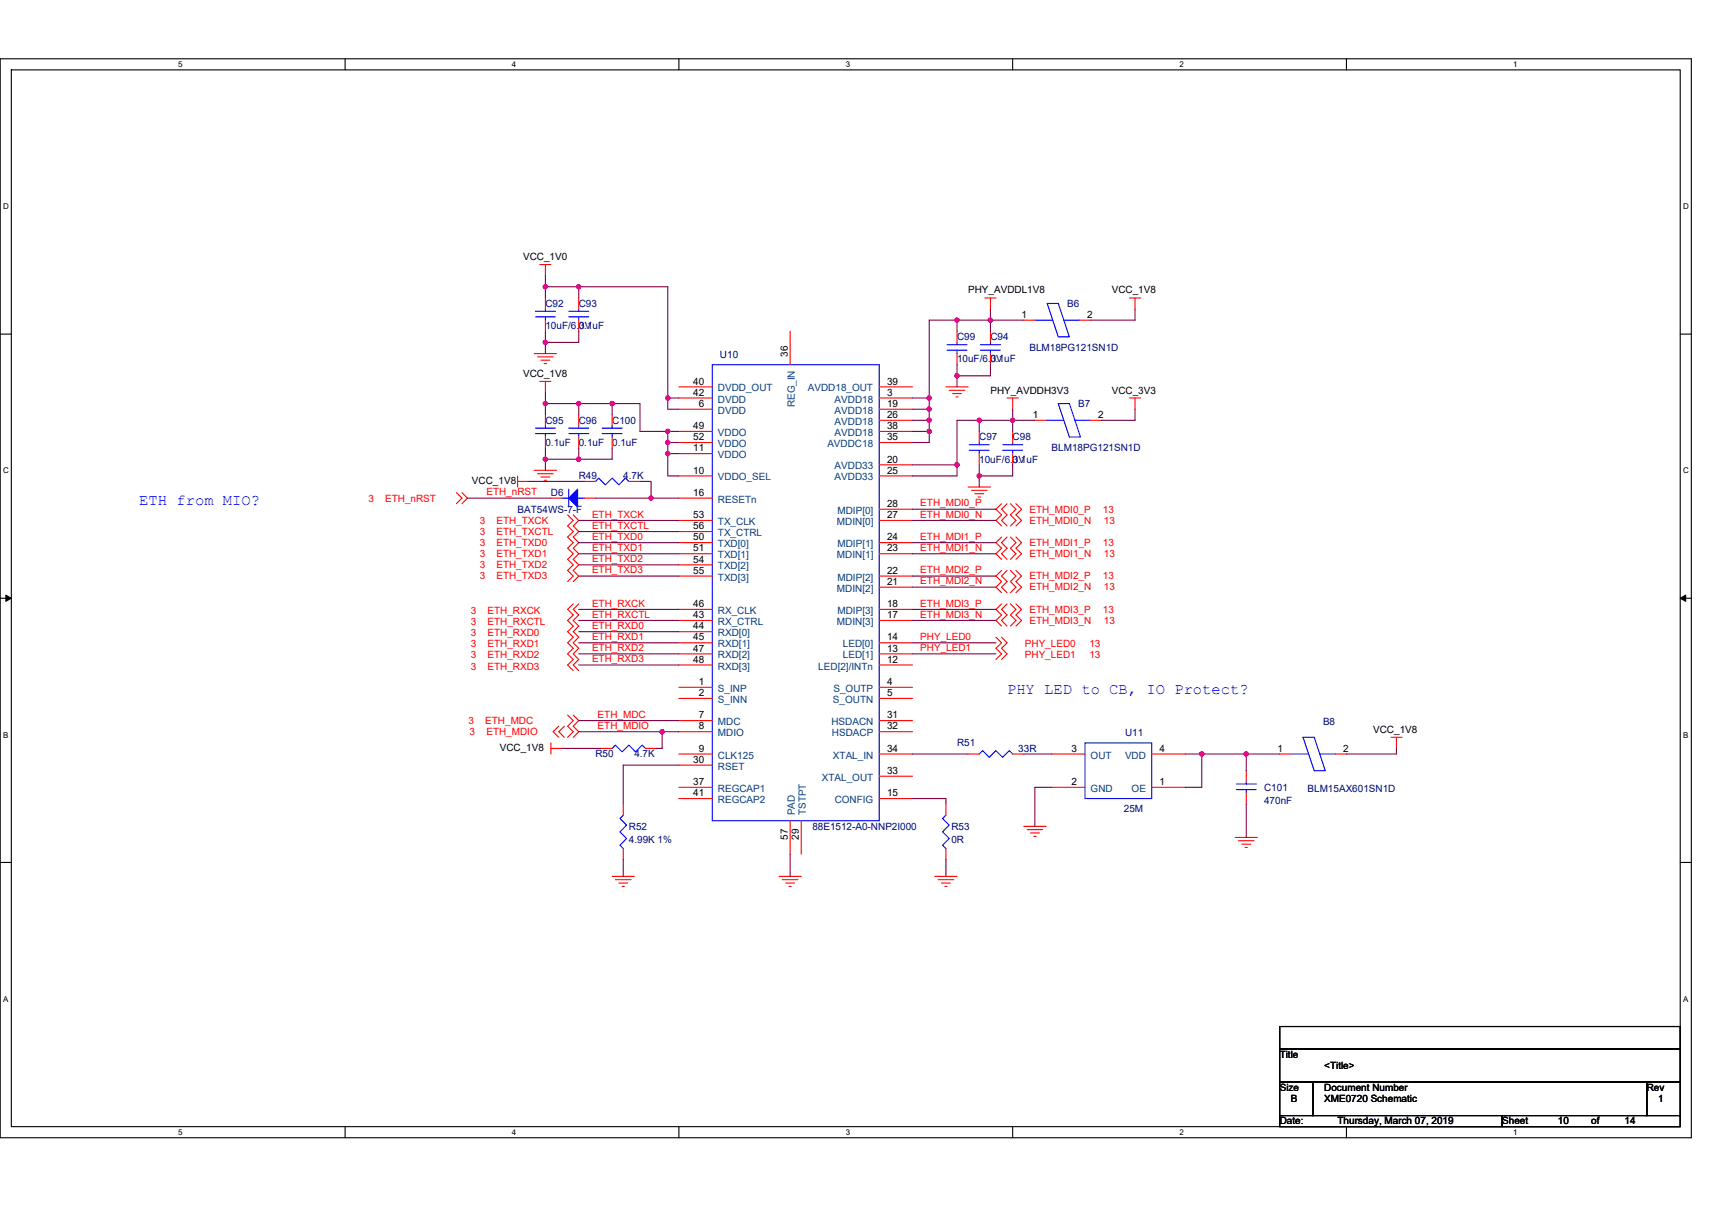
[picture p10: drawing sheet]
<svg xmlns="http://www.w3.org/2000/svg" width="297mm" height="210mm" viewBox="0 0 297 210" stroke-linecap="round" stroke-linejoin="round" font-family="sans-serif">
<path d="M0 10.2h293.5v187.2h-293.5zM2 12.1h289.5v183.4h-289.5z" fill="none" stroke="#000" stroke-width=".19"/>
<g fill="#fff">
<path d="M30.9 10.4h.8v1.6h-.8z"/>
<path d="M30.9 195.7h.8v1.6h-.8z"/>
</g>
<path d="M59.9 10.2v1.9M59.9 195.5v1.9" fill="none" stroke="#000" stroke-width=".19"/>
<g fill="#fff">
<path d="M88.8 10.4h.8v1.6h-.8z"/>
<path d="M88.8 195.7h.8v1.6h-.8z"/>
</g>
<path d="M117.8 10.2v1.9M117.8 195.5v1.9" fill="none" stroke="#000" stroke-width=".19"/>
<g fill="#fff">
<path d="M146.7 10.4h.8v1.6h-.8z"/>
<path d="M146.7 195.7h.8v1.6h-.8z"/>
</g>
<path d="M175.7 10.2v1.9M175.7 195.5v1.9" fill="none" stroke="#000" stroke-width=".19"/>
<g fill="#fff">
<path d="M204.7 10.4h.7v1.6h-.7z"/>
<path d="M204.7 195.7h.7v1.6h-.7z"/>
</g>
<path d="M233.6 10.2v1.9M233.6 195.5v1.9" fill="none" stroke="#000" stroke-width=".19"/>
<g fill="#fff">
<path d="M262.6 10.4h.7v1.6h-.7z"/>
<path d="M262.6 195.7h.7v1.6h-.7z"/>
<path d="M.5 35.1h1v1.5h-1z"/>
<path d="M292 35.1h1v1.5h-1z"/>
<path d="M.5 80.9h1v1.5h-1z"/>
<path d="M292 80.9h1v1.5h-1z"/>
</g>
<path d="M0 58h2M291.5 58h2" fill="none" stroke="#000" stroke-width=".19"/>
<g fill="#fff">
<path d="M.5 126.7h.9v1.6h-.9z"/>
<path d="M292 126.7h.9v1.6h-.9z"/>
</g>
<path d="M0 103.8h2M291.5 103.8h2" fill="none" stroke="#000" stroke-width=".19"/>
<path d="M1 103.3l1 .5-1 .6zM291.5 103.8l1-.5v1.1z" fill="#000" stroke="#000" stroke-width=".17"/>
<g fill="#fff">
<path d="M.5 172.6h.9v1.5h-.9z"/>
<path d="M292 172.6h.9v1.5h-.9z"/>
</g>
<path d="M0 149.7h2M291.5 149.7h2M222 178.1h69.5v3.9h-69.5zM222 182h69.5v5.8h-69.5zM222 187.8h5.8v5.8h-5.8zM222 193.6h38.6v1.9h-38.6zM227.8 187.8h57.9v5.8h-57.9zM260.6 193.6h30.9v1.9h-30.9zM285.7 187.8h5.8v5.8h-5.8z" fill="none" stroke="#000" stroke-width=".19"/>
<g fill="none" stroke="#f00" stroke-width=".19">
<path d="M93.7 45.9h1.9M94.6 45.9v1.9M94.6 51.7v1.9M94.6 55.6v1.9M100.4 51.7v1.9M100.4 55.6v1.9M137.1 57.5v5.8M166 57.5v1.9M170.9 51.7h1.9M171.8 51.7v1.9M171.8 57.5v1.9M177.6 55.6h2"/>
<path d="M187.3 55.6h1.9M196 51.7h1.9M196.9 51.7v1.9M92.7 61.4h3.9M93.3 61.9h2.7M93.7 66.2h1.9M93.8 62.5h1.6M94.4 63.1h.4M94.6 66.2v1.9M94.6 72v1.9M94.6 75.8v2M100.4 72v1.9"/>
<path d="M100.4 75.8v2M106.2 72v1.9M106.2 75.8v2M117.8 78.7h5.8M117.8 67.1h5.8M117.8 69.1h5.8M117.8 71h5.8M117.8 74.9h5.8M117.8 76.8h5.8M152.5 76.8h5.8M152.5 67.1h5.8M152.5 71h5.8"/>
<path d="M152.5 72.9h5.8M152.5 69.1h5.8M152.5 74.9h5.8M164.1 67.1h3.9M164.7 67.7h2.7M165.3 68.3h1.5M165.9 68.9h.3M166 61.4v1.9M169.9 74.9v1.9M169.9 78.7v2M171.8 61.4v1.9M174.7 69.1h2"/>
<path d="M175.7 69.1v1.9M175.7 74.9v1.9M175.7 78.7v2M179.6 72.9h1.9M189.2 72.9h2M196 69.1h1.9M196.9 69.1v1.9M79.2 85.5l1 .9-1 1M80.2 85.5l.9 .9-.9 1M89.8 83.5h1.9M89.8 82.6v1.9M92.7 81.6h3.9"/>
<path d="M93.3 82.2h2.7M93.8 82.8h1.6M94.4 83.4h.4M95.6 86.4h1.9M98.5 89.3l1 1-1 1 1 .9-1 1 1 1-1 .9 1 1-1 1 1 .9-1 1 1 1-1 .9M99.5 89.3l.9 1-.9 1 .9 .9-.9 1 .9 1-.9 .9 .9 1-.9 1 .9 .9-.9 1 .9 1-.9 .9M101.4 83.5h1.9M101.4 86.4h1.9M109.1 83.5h1.9M117.8 82.6h5.8M117.8 86.4h5.8M117.8 90.3h5.8"/>
<path d="M117.8 92.2h5.8M117.8 94.2h5.8M117.8 96.1h5.8M117.8 98h5.8M117.8 100h5.8M152.5 90.3h5.8M152.5 88.4h5.8M152.5 94.2h5.8M152.5 96.1h5.8M152.5 100h5.8M152.5 80.7h5.8M152.5 82.6h5.8"/>
<path d="M168 84.5h3.8M168.6 85.1h2.7M169.1 85.7h1.6M169.7 86.3h.4M173.8 87.4l-1 1 1 .9-1 1 1 1M173.8 93.2l-1 1 1 .9-1 1 1 1M173.8 99l-1 1 1 .9-1 1 1 .9M174.7 87.4l-.9 1 .9 .9-.9 1 .9 1M174.7 93.2l-.9 1 .9 .9-.9 1 .9 1M174.7 99l-.9 1 .9 .9-.9 1 .9 .9M175.3 87.4l1 1-1 .9 1 1-1 1M175.3 93.2l1 1-1 .9 1 1-1 1"/>
<path d="M175.3 99l1 1-1 .9 1 1-1 .9M176.3 87.4l.9 1-.9 .9 .9 1-.9 1M176.3 93.2l.9 1-.9 .9 .9 1-.9 1M176.3 99l.9 1-.9 .9 .9 1-.9 .9M99.5 104.8l-1 .9 1 1-1 1 1 .9-1 1 1 1-1 .9 1 1-1 1 1 .9-1 1 1 1M100.4 104.8l-.9 .9 .9 1-.9 1 .9 .9-.9 1 .9 1-.9 .9 .9 1-.9 1 .9 .9-.9 1 .9 1M117.8 107.7h5.8M117.8 109.6h5.8M117.8 111.5h5.8M117.8 105.7h5.8M117.8 113.5h5.8M117.8 115.4h5.8"/>
<path d="M117.8 119.3h5.8M152.5 113.5h5.8M152.5 115.4h5.8M152.5 111.5h5.8M152.5 107.7h5.8M152.5 105.7h5.8M152.5 101.9h5.8M152.5 119.3h5.8M172.8 110.6l1 .9-1 1 1 1-1 .9M173.8 110.6l.9 .9-.9 1 .9 1-.9 .9M173.8 104.8l-1 .9 1 1-1 1 1 .9M174.7 104.8l-.9 .9 .9 1-.9 1 .9 .9"/>
<path d="M175.3 104.8l1 .9-1 1 1 1-1 .9M176.3 104.8l.9 .9-.9 1 .9 1-.9 .9M95.6 129.9h1.9M95.6 128.9v2M96.9 126l-.9 1 .9 1M97.9 126l-1 1 1 1M98.5 124.1l1 1-1 .9 1 1-1 1M99.5 124.1l.9 1-.9 .9 .9 1-.9 1M104.3 129.9h1.9M108.1 139.5v2M112 129.9h1.9M117.8 130.9h5.8"/>
<path d="M117.8 132.8h5.8M117.8 136.6h5.8M117.8 138.6h5.8M117.8 121.2h5.8M117.8 125.1h5.8M117.8 127h5.8M152.5 138.6h5.8M152.5 134.7h5.8M152.5 130.9h5.8M152.5 125.1h5.8M152.5 127h5.8M152.5 121.2h5.8"/>
<path d="M164.1 139.5v2M168 130.9h1.9M175.7 130.9h1.9M182.5 136.6h5.8M182.5 130.9h5.8M199.8 136.6h5.8M199.8 130.9h5.8M216.2 133.8v1.9M216.2 137.6v1.9M222 130.9h2M231.7 130.9h1.9M241.3 128h2"/>
<path d="M242.3 128v1.9M106.2 152.1h3.9M106.8 152.7h2.7M107.4 153.2h1.5M107.9 153.8h.4M108.1 147.3v1.9M135.2 152.1h3.8M135.7 152.7h2.7M136.3 153.2h1.6M136.9 153.8h.4M137.1 142.4v5.8M139 142.4v5.8"/>
<path d="M162.2 152.1h3.8M162.8 152.7h2.7M163.3 153.2h1.6M163.9 153.8h.4M164.1 147.3v1.9M177.6 143.4h3.9M178.2 144h2.7M178.8 144.5h1.5M179.4 145.1h.4M214.3 145.3h3.9M214.9 145.9h2.7M215.5 146.5h1.5"/>
<path d="M216 147.1h.4"/>
</g>
<g fill="none" stroke="#00f" stroke-width=".19">
<path d="M92.9 55h3.5M92.9 54h3.5M94.6 53.6v.4M94.6 55v.6M98.7 55h3.4M98.7 54h3.4M100.4 53.6v.4M100.4 55v.6M164.3 59.8h3.5M166 59.4v.4M170.1 59.8h3.5M171.8 59.4v.4"/>
<path d="M179.6 55.6h3M181.7 52.7h1.9l1.9 5.8h-1.9zM184.6 55.6h2.7M92.9 75.2h3.5M92.9 74.3h3.5M94.6 73.9v.4M94.6 75.2v.6M98.7 75.2h3.4M98.7 74.3h3.4M100.4 73.9v.4M100.4 75.2v.6M104.5 75.2h3.4"/>
<path d="M104.5 74.3h3.4M106.2 73.9v.4M106.2 75.2v.6M123.6 63.3h28.9v79.1h-28.9zM164.3 60.8h3.5M166 60.8v.6M168.2 78.1h3.4M168.2 77.2h3.4M169.9 76.8v.4M169.9 78.1v.6M170.1 60.8h3.5M171.8 60.8v.6"/>
<path d="M174 78.1h3.4M174 77.2h3.4M175.7 76.8v.4M175.7 78.1v.6M181.5 72.9h3.1M183.6 70h1.9l2 5.8h-2zM186.5 72.9h2.7M97.5 86.4h1.2M98.7 84.9v3.1M100.2 86.4h1.2M103.3 83.5l.6-.5 1.1 1.1 1.2-1.1 1.2 1.1 1.1-1.1 .6 .5M106.2 129.9l.6-.6 1.1 1.2 1.2-1.2 1.2 1.2 1.1-1.2 .6 .6"/>
<path d="M169.9 130.9l.6-.6 1.1 1.1 1.2-1.1 1.2 1.1 1.1-1.1 .6 .6M188.3 128.9h11.5v9.7h-11.5zM214.5 137h3.5M214.5 136.1h3.5M216.2 135.7v.4M216.2 137v.6M224 130.9h3.1M226.1 128h1.9l2 5.8h-2zM229 130.9h2.7M108.1 141.5l-.5 .5 1.1 1.2-1.1 1.2 1.1 1.1-1.1 1.2 .5 .6M164.1 141.5l-.6 .5 1.2 1.2-1.2 1.2 1.2 1.1-1.2 1.2 .6 .6"/>
</g>
<path d="M100.2 84.9v3.1l-1.5-1.6z" fill-rule="evenodd" fill="#00f" stroke="#00f" stroke-width=".19"/>
<g fill="none" stroke="#800040" stroke-width=".19">
<path d="M94.6 47.8v2M94.6 59.4v2M94.6 57.5v1.9M94.6 49.8v1.9M94.6 49.8h5.8M100.4 49.8h15.5v19.3M100.4 57.5v1.9h-5.8M100.4 49.8v1.9M166 55.6v1.9M171.8 55.6v1.9M171.8 55.6h5.8M171.8 53.6v2"/>
<path d="M171.8 55.6h-10.6v13.5M196.9 53.6v2h-7.7M94.6 68.1v1.9M94.6 79.7v1.9M94.6 77.8v1.9M94.6 70v2M94.6 70h5.8M94.6 79.7h5.8M100.4 70v2M100.4 70h5.8M100.4 77.8v1.9M106.2 70h4.8v4.9h4.9"/>
<path d="M106.2 77.8v1.9h-5.8M106.2 70v2M115.9 69.1h1.9M115.9 69.1v1.9h1.9M115.9 78.7h1.9M115.9 76.8h1.9M115.9 74.9h1.9M115.9 74.9v1.9M115.9 78.7v3.9h1.9M115.9 76.8v1.9M158.3 72.9h2.9M158.3 71h2.9"/>
<path d="M158.3 74.9h2.9M158.3 69.1h2.9M161.2 74.9v1.9h-2.9M161.2 72.9v2M161.2 69.1v3.8M166 65.2v1.9M166 63.3v1.9M169.9 72.9h-3.9v7.8M169.9 72.9v2M169.9 72.9h5.8v2M171.8 63.3v1.9h-5.8M175.7 71v1.9h3.9"/>
<path d="M196.9 71v1.9h-5.7M81.1 86.4h14.5M91.7 83.5h9.7M100.4 98h17.4M100.4 96.1h17.4M100.4 94.2h17.4M100.4 92.2h17.4M100.4 90.3h17.4M100.4 100h17.4M103.3 86.4h9.7M111 83.5h2v2.9h4.8M158.3 96.1h14.5"/>
<path d="M158.3 94.2h14.5M158.3 90.3h14.5M158.3 88.4h14.5M158.3 100h14.5M158.3 80.7h7.7M166 80.7v1.9h-7.7M169.9 82.6v1.9M169.9 80.7v1.9M175.7 80.7v1.9h-5.8M100.4 115.4h17.4M100.4 113.5h17.4M100.4 111.5h17.4"/>
<path d="M100.4 109.6h17.4M100.4 107.7h17.4M100.4 105.7h17.4M158.3 113.5h14.5M158.3 111.5h14.5M158.3 107.7h14.5M158.3 105.7h14.5M158.3 101.9h14.5M97.5 129.9h6.8M100.4 127h14.5M100.4 125.1h17.4M114.9 127v2.9h-1"/>
<path d="M114.9 127h2.9M117.8 132.8h-9.7v6.7M158.3 138.6h5.8v.9M158.3 130.9h9.7M177.6 130.9h4.9M182.5 136.6h-2.9v6.8M205.6 130.9h2.9M208.5 130.9h7.7M208.5 130.9v5.7h-2.9M216.2 139.5v5.8M216.2 130.9v2.9M216.2 130.9h5.8"/>
<path d="M242.3 129.9v1h-8.7M108.1 149.2v2.9M137.1 148.2v3.9M164.1 149.2v2.9"/>
</g>
<g fill="#f0f" stroke="#f0f" stroke-width=".19">
<circle cx="94.6" cy="70" r=".38"/>
<circle cx="94.6" cy="49.8" r=".38"/>
<circle cx="115.8" cy="76.8" r=".38"/>
<circle cx="115.8" cy="78.7" r=".38"/>
<circle cx="100.4" cy="49.8" r=".38"/>
<circle cx="94.6" cy="59.4" r=".38"/>
<circle cx="100.4" cy="79.7" r=".38"/>
<circle cx="94.6" cy="79.7" r=".38"/>
<circle cx="100.4" cy="70" r=".38"/>
<circle cx="115.8" cy="74.9" r=".38"/>
<circle cx="216.2" cy="130.8" r=".38"/>
<circle cx="106.2" cy="70" r=".38"/>
<circle cx="112.9" cy="86.4" r=".38"/>
<circle cx="171.8" cy="55.5" r=".38"/>
<circle cx="166" cy="55.5" r=".38"/>
<circle cx="161.2" cy="71" r=".38"/>
<circle cx="161.2" cy="69.1" r=".38"/>
<circle cx="166" cy="80.6" r=".38"/>
<circle cx="169.9" cy="82.6" r=".38"/>
<circle cx="175.7" cy="72.9" r=".38"/>
<circle cx="169.9" cy="72.9" r=".38"/>
<circle cx="161.2" cy="72.9" r=".38"/>
<circle cx="161.2" cy="74.9" r=".38"/>
<circle cx="166" cy="65.2" r=".38"/>
<circle cx="114.9" cy="127" r=".38"/>
<circle cx="208.5" cy="130.8" r=".38"/>
<circle cx="115.8" cy="69.1" r=".38"/>
</g>
<g font-size="2.7" fill="#00f">
<text x="24.2" y="87.7">ETH from MIO?</text>
<text x="174.7" y="120.5">PHY LED to CB, IO Protect?</text>
</g>
<g font-size="1.7">
<text x="90.8" y="45.1">VCC_1V0</text>
<text x="168" y="50.9">PHY_AVDDL1V8</text>
<text x="192.9" y="50.9">VCC_1V8</text>
<text x="177.2" y="55.2">1</text>
<text x="188.6" y="55.2">2</text>
<text x="90.8" y="65.4">VCC_1V8</text>
<text x="136.7" y="61.9" transform="rotate(-90 136.7 61.9)">36</text>
<text x="120.3" y="66.7">40</text>
<text x="120.3" y="68.7">42</text>
<text x="121.3" y="70.6">6</text>
<text x="153.9" y="66.7">39</text>
<text x="153.9" y="70.6">19</text>
<text x="153.9" y="68.7">3</text>
<text x="171.8" y="68.3">PHY_AVDDH3V3</text>
<text x="192.9" y="68.3">VCC_3V3</text>
<text x="120.3" y="74.5">49</text>
<text x="120.3" y="76.4">52</text>
<text x="153.9" y="72.5">26</text>
<text x="153.9" y="74.5">38</text>
<text x="153.9" y="76.4">35</text>
<text x="179.2" y="72.5">1</text>
<text x="190.6" y="72.5">2</text>
<text x="81.9" y="83.9">VCC_1V8</text>
<text x="120.3" y="82.2">10</text>
<text x="120.3" y="78.3">11</text>
<text x="153.9" y="80.3">20</text>
<text x="153.9" y="82.2">25</text>
<text x="120.3" y="86">16</text>
<text x="120.3" y="89.9">53</text>
<text x="153.9" y="88">28</text>
<text x="153.9" y="89.9">27</text>
<text x="120.3" y="91.8">56</text>
<text x="120.3" y="93.8">50</text>
<text x="120.3" y="95.7">51</text>
<text x="153.9" y="93.8">24</text>
<text x="153.9" y="95.7">23</text>
<text x="120.3" y="97.6">54</text>
<text x="120.3" y="99.6">55</text>
<text x="153.9" y="99.6">22</text>
<text x="153.9" y="101.5">21</text>
<text x="120.3" y="107.3">43</text>
<text x="120.3" y="105.3">46</text>
<text x="153.9" y="105.3">18</text>
<text x="153.9" y="107.3">17</text>
<text x="120.3" y="109.2">44</text>
<text x="120.3" y="111.1">45</text>
<text x="120.3" y="113.1">47</text>
<text x="153.9" y="113.1">13</text>
<text x="153.9" y="111.1">14</text>
<text x="120.3" y="115">48</text>
<text x="121.3" y="118.9">1</text>
<text x="153.9" y="115">12</text>
<text x="153.9" y="118.9">4</text>
<text x="121.3" y="120.8">2</text>
<text x="121.3" y="124.7">7</text>
<text x="153.9" y="124.7">31</text>
<text x="153.9" y="120.8">5</text>
<text x="86.7" y="130.3">VCC_1V8</text>
<text x="121.3" y="130.5">9</text>
<text x="121.3" y="126.6">8</text>
<text x="153.9" y="130.5">34</text>
<text x="153.9" y="126.6">32</text>
<text x="185.9" y="130.5">3</text>
<text x="201.2" y="130.5">4</text>
<text x="221.6" y="130.5">1</text>
<text x="233" y="130.5">2</text>
<text x="238.2" y="127.2">VCC_1V8</text>
<text x="120.3" y="132.4">30</text>
<text x="120.3" y="136.2">37</text>
<text x="153.9" y="134.3">33</text>
<text x="185.9" y="136.2">2</text>
<text x="201.2" y="136.2">1</text>
<text x="120.3" y="138.2">41</text>
<text x="153.9" y="138.2">15</text>
<text x="136.7" y="145.7" transform="rotate(-90 136.7 145.7)">57</text>
<text x="138.6" y="145.7" transform="rotate(-90 138.6 145.7)">29</text>
<text x="222" y="183.6">Title</text>
<text x="229.8" y="185.5">&lt;Title&gt;</text>
<text x="222" y="189.3">Size</text>
<text x="224" y="191.3">B</text>
<text x="229.8" y="189.3">Document Number</text>
<text x="229.8" y="191.3">XME0720 Schematic</text>
<text x="285.7" y="189.3">Rev</text>
<text x="287.7" y="191.3">1</text>
<text x="222" y="195.1">Date:</text>
<text x="232.1" y="195.1">Thursday, March 07, 2019</text>
<text x="260.6" y="195.1">Sheet</text>
<text x="270.3" y="195.1">10</text>
<text x="276.1" y="195.1">of</text>
<text x="281.9" y="195.1">14</text>
</g>
<g font-size="1.7" fill="#000080">
<text x="94.6" y="53.3">C92</text>
<text x="100.4" y="53.3">C93</text>
<text x="185.2" y="53.3">B6</text>
<text x="94.6" y="57.1">10uF/6.3V</text>
<text x="100.4" y="57.1">0.1uF</text>
<text x="166" y="59">C99</text>
<text x="171.8" y="59">C94</text>
<text x="124.9" y="62.1">U10</text>
<text x="166" y="62.9">10uF/6.3V</text>
<text x="171.8" y="62.9">0.1uF</text>
<text x="178.6" y="61">BLM18PG121SN1D</text>
<text x="187.1" y="70.6">B7</text>
<text x="94.6" y="73.5">C95</text>
<text x="94.6" y="77.4">0.1uF</text>
<text x="100.4" y="73.5">C96</text>
<text x="100.4" y="77.4">0.1uF</text>
<text x="106.2" y="73.5">C100</text>
<text x="106.2" y="77.4">0.1uF</text>
<text x="169.9" y="76.4">C97</text>
<text x="175.7" y="76.4">C98</text>
<text x="100.4" y="83.2">R49</text>
<text x="108.1" y="83.2">4.7K</text>
<text x="169.9" y="80.3">10uF/6.3V</text>
<text x="175.7" y="80.3">0.1uF</text>
<text x="182.5" y="78.3">BLM18PG121SN1D</text>
<text x="89.8" y="89">BAT54WS-7-F</text>
<text x="95.6" y="86.1">D6</text>
<text x="229.5" y="125.8">B8</text>
<text x="103.3" y="131.4">R50</text>
<text x="110.1" y="131.4">4.7K</text>
<text x="166" y="129.5">R51</text>
<text x="176.7" y="130.5">33R</text>
<text x="195.2" y="127.8">U11</text>
<text x="219.3" y="137.2">C101</text>
<text x="226.9" y="137.4">BLM15AX601SN1D</text>
<text x="109.1" y="144">R52</text>
<text x="140.9" y="144">88E1512-A0-NNP2I000</text>
<text x="165.1" y="144">R53</text>
<text x="195" y="140.9">25M</text>
<text x="219.3" y="139.5">470nF</text>
<text x="109.1" y="146.3">4.99K 1%</text>
<text x="165.1" y="146.3">0R</text>
</g>
<g font-size="1.7" fill="#004080">
<text x="124.6" y="67.9">DVDD_OUT</text>
<text x="124.6" y="69.8">DVDD</text>
<text x="124.6" y="71.8">DVDD</text>
<text x="137.9" y="70.7" transform="rotate(-90 137.9 70.7)">REG_IN</text>
<text x="140.2" y="67.9">AVDD18_OUT</text>
<text x="144.8" y="71.8">AVDD18</text>
<text x="144.8" y="69.8">AVDD18</text>
<text x="124.6" y="75.6">VDDO</text>
<text x="124.6" y="77.6">VDDO</text>
<text x="143.5" y="77.6">AVDDC18</text>
<text x="144.8" y="73.7">AVDD18</text>
<text x="144.8" y="75.6">AVDD18</text>
<text x="124.6" y="83.4">VDDO_SEL</text>
<text x="124.6" y="79.5">VDDO</text>
<text x="144.8" y="81.4">AVDD33</text>
<text x="144.8" y="83.4">AVDD33</text>
<text x="124.6" y="87.2">RESETn</text>
<text x="145.3" y="89.2">MDIP[0]</text>
<text x="124.6" y="91.1">TX_CLK</text>
<text x="124.6" y="93">TX_CTRL</text>
<text x="124.6" y="95">TXD[0]</text>
<text x="145.2" y="91.1">MDIN[0]</text>
<text x="145.3" y="95">MDIP[1]</text>
<text x="124.6" y="96.9">TXD[1]</text>
<text x="124.6" y="98.8">TXD[2]</text>
<text x="124.6" y="100.8">TXD[3]</text>
<text x="145.2" y="96.9">MDIN[1]</text>
<text x="145.3" y="100.8">MDIP[2]</text>
<text x="124.6" y="106.5">RX_CLK</text>
<text x="145.2" y="102.7">MDIN[2]</text>
<text x="145.3" y="106.5">MDIP[3]</text>
<text x="124.6" y="108.5">RX_CTRL</text>
<text x="124.6" y="110.4">RXD[0]</text>
<text x="124.6" y="112.3">RXD[1]</text>
<text x="145.2" y="108.5">MDIN[3]</text>
<text x="146.2" y="112.3">LED[0]</text>
<text x="124.6" y="114.3">RXD[2]</text>
<text x="124.6" y="116.2">RXD[3]</text>
<text x="142" y="116.2">LED[2]/INTn</text>
<text x="146.2" y="114.3">LED[1]</text>
<text x="124.6" y="120.1">S_INP</text>
<text x="124.6" y="122">S_INN</text>
<text x="124.6" y="125.8">MDC</text>
<text x="144.2" y="125.8">HSDACN</text>
<text x="144.5" y="122">S_OUTN</text>
<text x="144.6" y="120.1">S_OUTP</text>
<text x="124.6" y="131.6">CLK125</text>
<text x="124.6" y="127.8">MDIO</text>
<text x="144.3" y="127.8">HSDACP</text>
<text x="144.5" y="131.6">XTAL_IN</text>
<text x="189.2" y="131.6">OUT</text>
<text x="195.2" y="131.6">VDD</text>
<text x="124.6" y="133.6">RSET</text>
<text x="124.6" y="137.4">REGCAP1</text>
<text x="142.6" y="135.5">XTAL_OUT</text>
<text x="189.2" y="137.4">GND</text>
<text x="196.3" y="137.4">OE</text>
<text x="124.6" y="139.4">REGCAP2</text>
<text x="137.9" y="141.5" transform="rotate(-90 137.9 141.5)">PAD</text>
<text x="139.8" y="141.5" transform="rotate(-90 139.8 141.5)">TSTPT</text>
<text x="144.8" y="139.4">CONFIG</text>
</g>
<g font-size="1.7" fill="#f00">
<text x="63.9" y="87">3</text>
<text x="66.8" y="87">ETH_nRST</text>
<text x="84.4" y="86">ETH_nRST</text>
<text x="102.7" y="89.8">ETH_TXCK</text>
<text x="159.7" y="89.8">ETH_MDI0_N</text>
<text x="159.7" y="87.9">ETH_MDI0_P</text>
<text x="178.6" y="89">ETH_MDI0_P</text>
<text x="191.3" y="89">13</text>
<text x="83.2" y="92.8">3</text>
<text x="83.2" y="90.9">3</text>
<text x="83.2" y="94.7">3</text>
<text x="86.1" y="92.8">ETH_TXCTL</text>
<text x="86.1" y="90.9">ETH_TXCK</text>
<text x="86.1" y="94.7">ETH_TXD0</text>
<text x="102.7" y="95.6">ETH_TXD1</text>
<text x="102.7" y="93.7">ETH_TXD0</text>
<text x="102.7" y="91.8">ETH_TXCTL</text>
<text x="159.7" y="95.6">ETH_MDI1_N</text>
<text x="159.7" y="93.7">ETH_MDI1_P</text>
<text x="178.6" y="90.9">ETH_MDI0_N</text>
<text x="178.6" y="94.7">ETH_MDI1_P</text>
<text x="191.3" y="94.7">13</text>
<text x="191.5" y="90.9">13</text>
<text x="83.2" y="96.7">3</text>
<text x="83.2" y="100.5">3</text>
<text x="83.2" y="98.6">3</text>
<text x="86.1" y="96.7">ETH_TXD1</text>
<text x="86.1" y="100.5">ETH_TXD3</text>
<text x="86.1" y="98.6">ETH_TXD2</text>
<text x="102.7" y="97.5">ETH_TXD2</text>
<text x="102.7" y="99.5">ETH_TXD3</text>
<text x="159.7" y="101.4">ETH_MDI2_N</text>
<text x="159.7" y="99.5">ETH_MDI2_P</text>
<text x="178.6" y="96.7">ETH_MDI1_N</text>
<text x="178.6" y="100.5">ETH_MDI2_P</text>
<text x="191.3" y="100.5">13</text>
<text x="191.5" y="96.7">13</text>
<text x="81.7" y="106.5">3</text>
<text x="84.6" y="106.5">ETH_RXCK</text>
<text x="102.7" y="107.2">ETH_RXCTL</text>
<text x="102.7" y="105.3">ETH_RXCK</text>
<text x="159.7" y="107.2">ETH_MDI3_N</text>
<text x="159.7" y="105.3">ETH_MDI3_P</text>
<text x="178.6" y="102.5">ETH_MDI2_N</text>
<text x="178.6" y="106.3">ETH_MDI3_P</text>
<text x="191.3" y="106.3">13</text>
<text x="191.5" y="102.5">13</text>
<text x="81.7" y="108.5">3</text>
<text x="81.7" y="110.4">3</text>
<text x="81.7" y="112.3">3</text>
<text x="84.6" y="108.5">ETH_RXCTL</text>
<text x="84.6" y="110.4">ETH_RXD0</text>
<text x="84.6" y="112.3">ETH_RXD1</text>
<text x="102.7" y="113">ETH_RXD2</text>
<text x="102.7" y="111.1">ETH_RXD1</text>
<text x="102.7" y="109.1">ETH_RXD0</text>
<text x="159.7" y="113">PHY_LED1</text>
<text x="159.7" y="111.1">PHY_LED0</text>
<text x="177.8" y="112.3">PHY_LED0</text>
<text x="178.6" y="108.3">ETH_MDI3_N</text>
<text x="189" y="112.3">13</text>
<text x="191.5" y="108.3">13</text>
<text x="81.7" y="114.3">3</text>
<text x="81.7" y="116.2">3</text>
<text x="84.6" y="114.3">ETH_RXD2</text>
<text x="84.6" y="116.2">ETH_RXD3</text>
<text x="102.7" y="114.9">ETH_RXD3</text>
<text x="177.8" y="114.3">PHY_LED1</text>
<text x="189" y="114.3">13</text>
<text x="81.3" y="125.6">3</text>
<text x="84.2" y="125.6">ETH_MDC</text>
<text x="103.7" y="124.6">ETH_MDC</text>
<text x="81.5" y="127.6">3</text>
<text x="84.4" y="127.6">ETH_MDIO</text>
<text x="103.7" y="126.5">ETH_MDIO</text>
</g>
<g font-size="1.4">
<text x="30.9" y="11.7">5</text>
<text x="88.8" y="11.7">4</text>
<text x="146.7" y="11.7">3</text>
<text x="204.7" y="11.7">2</text>
<text x="262.6" y="11.7">1</text>
<text x=".5" y="36.3">D</text>
<text x="292" y="36.3">D</text>
<text x=".5" y="82.1">C</text>
<text x="292" y="82.1">C</text>
<text x=".5" y="128">B</text>
<text x="292" y="128">B</text>
<text x=".5" y="173.8">A</text>
<text x="292" y="173.8">A</text>
<text x="30.9" y="197">5</text>
<text x="88.8" y="197">4</text>
<text x="146.7" y="197">3</text>
<text x="204.7" y="197">2</text>
<text x="262.6" y="197">1</text>
</g>
</svg>
